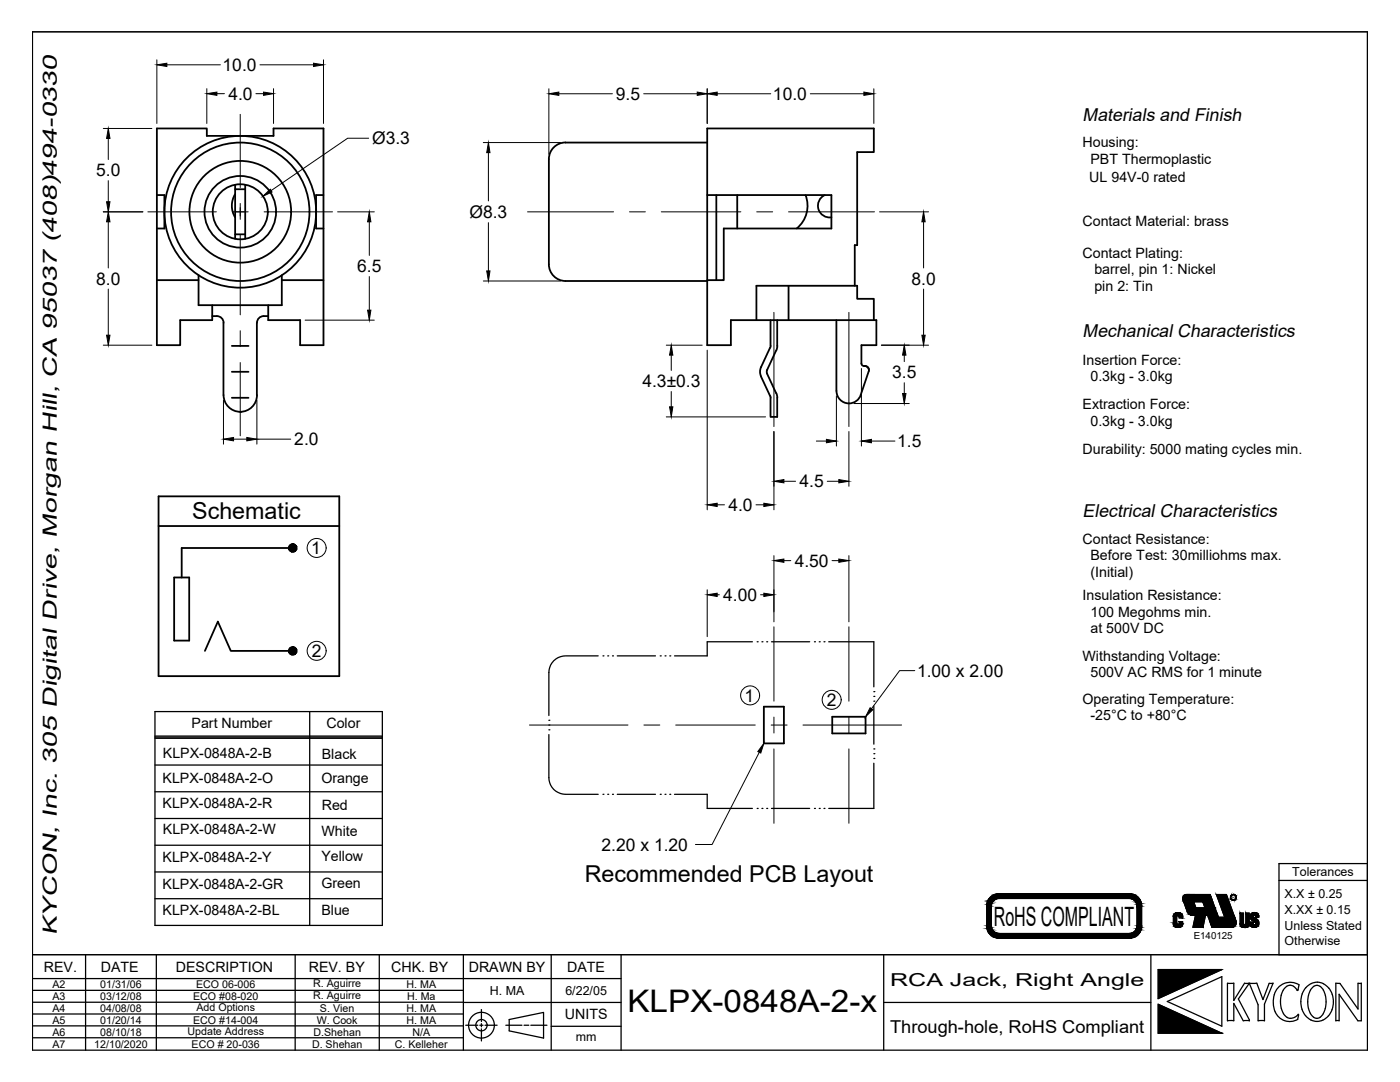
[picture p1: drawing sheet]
<svg xmlns="http://www.w3.org/2000/svg" width="279mm" height="216mm" viewBox="0 0 279 216" stroke-linecap="round" stroke-linejoin="round" font-family="sans-serif">
<!-- layer: DIMENSION -->
<g fill="none" stroke="#000" stroke-width=".2">
<path d="M31.3 11.9v12.7M33.3 12.9h10.7M41.3 17.7v6.9M43.3 18.7h1.5M51.1 18.7h1.5M51.9 12.9h10.7M54.6 17.7v6.9M64.6 11.9v12.7M109.5 17.7v13.1M111.5 18.7h10.7M128.5 18.7h10.6M141.1 17.7v6.9"/>
<path d="M143.1 18.7h10.7M161.7 18.7h10.7M174.4 17.7v6.9M20.6 25.6h9.7M21.6 27.6v4.2M21.6 36v4.3M73.6 27.6h-4.2l-15.3 10.4M96.5 28.4h15.4M97.5 30.5v9.6M20.6 42.3h7.9M21.6 44.3v9.2M21.6 57.7v9.2"/>
<path d="M47.1 42.3h1.7M47.9 41.4v1.7M67.4 42.3h7.3M73.7 44.3v6.7M73.7 55.2v6.7M96.5 56.1h15.4M97.5 44.4v9.7M175.5 42.3h9.8M184.3 44.3v9.2M184.3 57.7v9.2M20.6 68.9h9.7M44.6 79.9v8.7"/>
<path d="M51.3 79.9v8.7M60.9 63.9h13.8M133 68.9h7.1M134 70.9v3M134 78.1v3.1M141.1 69.9v31.8M166.9 79v10M171.9 73.5v15.5M175.9 68.9h9.4M180.5 70.9v1.3M180.5 76.4v2.1M46.6 87.6h2.7"/>
<path d="M51.3 87.6h6.7M133 83.2h19.8M154.5 86.1v15.6M156.4 96h2.4M162.9 88h2M165.1 96h2.3M169.4 86.1v10.9M170.4 80.5h11.1M173.9 88h4.7M141.1 117.7v9.3M143.1 100.7h1.5M143.1 118.7h.5"/>
<path d="M150.9 100.7h1.5M151.8 118.7h.6M154.5 110.9v13.2M156.4 111.9h1.4M166.1 111.9h1.3M169.4 110.9v13.2M182.6 133.8h-3.1l-5.6 7.6M151.5 150.1l-9.4 18.4h-3.3M236.1 179.6l.8 2.3M236.1 179.6a.81 .81 0 0 1 .8-1.1h4.6l1.7 4.5h1.2l-1.7-4.5h2.1l1.9 5.2M238.3 180h1.7l.5 1.1h-1.8zM234.3 182.4a.98 .98 0 0 1 1.2-.2 .98 .98 0 0 1 .5 1h-.7v-.4a.24 .24 0 0 0-.2-.2 .24 .24 0 0 0-.3 .2v1.5a.25 .25 0 0 0 .3 .3 .25 .25 0 0 0 .2-.3v-.4h.7a.95 .95 0 0 1-.7 1.2 .95 .95 0 0 1-1.1-.9v-1.3z"/>
<path d="M236.9 181.9a1.33 1.33 0 0 0 1.7 .7l-.5 2.4h2l.5-2.4h.4l.9 2.4h3.9M246.7 183.7a.96 .96 0 0 1-.9 1.3M247.5 182.2h.7v2.1a.23 .23 0 0 0 .2 .3 .23 .23 0 0 0 .2-.3v-2.1h.7v2a.92 .92 0 0 1-.9 .9 .92 .92 0 0 1-.9-.8zM249.7 182.4a.86 .86 0 0 1 1-.3 .86 .86 0 0 1 .5 .9h-.6a.27 .27 0 0 0-.1-.4 .27 .27 0 0 0-.4 .2l.1 .2a1.56 1.56 0 0 1 1 1.2 .86 .86 0 0 1-.9 .8 .86 .86 0 0 1-.8-1h.6v.2a.28 .28 0 0 0 .1 .3 .28 .28 0 0 0 .4-.1 .28 .28 0 0 0-.1-.4 1.3 1.3 0 0 1-1-1.1z"/>
<circle cx="63.2" cy="109.3" r="1.89"/>
<circle cx="63.2" cy="129.9" r="1.89"/>
<circle cx="149.7" cy="138.8" r="1.89"/>
<circle cx="166" cy="139.6" r="1.89"/>
<circle cx="246.2" cy="179" r=".56"/>
<circle cx="246.2" cy="179" r=".54"/>
</g>
<g fill="#000" stroke="#000" stroke-width=".2">
<path d="M31.3 12.9l2-.3v.7zM41.3 18.7l2-.3v.6zM52.6 18.4l2 .3-2 .3zM62.6 12.6l2 .3-2 .4zM109.5 18.7l2-.3v.6zM139.1 18.4l2 .3-2 .3zM141.1 18.7l2-.3v.6zM172.4 18.4l2 .3-2 .3zM21.6 25.6l.3 2h-.6zM52.5 39.2l1.4-1.4 .4 .5zM97.5 28.4l.3 2.1h-.7zM21.3 40.3h.6l-.3 2z"/>
<path d="M21.6 42.3l.3 2h-.6zM73.7 42.3l.3 2h-.6zM97.1 54.1h.7l-.3 2zM184.3 42.3l.3 2h-.6zM21.3 66.9h.6l-.3 2zM73.4 61.9h.6l-.3 2zM134 68.9l.3 2h-.7zM180.1 78.5h.7l-.3 2zM180.5 68.9l.3 2h-.7zM184 66.9h.6l-.3 2zM44.6 87.6l2-.3v.7zM49.3 87.3l2 .3-2 .4z"/>
<path d="M133.6 81.2h.7l-.3 2zM154.5 96l1.9-.3v.7zM164.9 87.7l2 .3-2 .3zM167.4 95.7l2 .3-2 .4zM171.9 88l2-.3v.6zM141.1 100.7l2-.3v.7zM141.1 118.7l2-.3v.6zM152.4 100.4l2.1 .3-2.1 .4zM152.4 118.4l2.1 .3-2.1 .3zM154.5 111.9l1.9-.4v.7zM167.4 111.5l2 .4-2 .3zM152.4 148.3l-.6 2-.6-.3z"/>
<path d="M173.7 141.2l.5 .4-1.5 1.4zM245.7 178.7l-.1 .1zM245.8 178.6h.1zM246 179.6h.3zM246 178.5h.2zM246.1 178.5h.1zM246.5 179.5v-.1zM246.6 179.3l-.1 .1zM234.8 185h.6zM235 182.1h.3zM235.1 184.6h.9zM248.1 185.1h.6z"/>
<path d="M250.2 185h.1zM250.2 182.1h.3zM250.4 184.6h.8z"/>
<path d="M236.2 180l2.5 1.1-.4-1.1zM236.2 180l2.5 1.1h-2.1z"/>
<path d="M236.9 178.5h4.6zM236.7 178.5h4.8z"/>
<path d="M236.7 178.5h4.8zM236.5 178.5h5z"/>
<path d="M236.5 178.5l5.1 .1zM236.4 178.6h5.2z"/>
<path d="M236.4 178.6l5.2 .1zM236.3 178.7h5.3z"/>
<path d="M236.3 178.7l5.3 .1v-.1zM236.3 178.7l5.3 .1h-5.4z"/>
<path d="M236.2 178.8l5.5 .2-.1-.2zM236.2 178.8l5.5 .2h-5.6z"/>
<path d="M236.1 179l5.6 .1v-.1zM236.1 179l5.6 .1h-5.6z"/>
<path d="M236.1 179.1l5.7 .2-.1-.2zM236.1 179.1l5.7 .2h-5.8z"/>
<path d="M236 179.3l5.9 .1-.1-.1zM236 179.3l5.9 .1h-5.9z"/>
<path d="M236 179.4l5.9 .2v-.2zM236 179.4l5.9 .2h-5.8z"/>
<path d="M236.1 179.6l6 .4-.2-.4zM236.1 179.6l6 .4h-5.9z"/>
<path d="M240 180l2.5 1.1-.4-1.1zM240 180l2.5 1.1h-2z"/>
<path d="M242.7 178.5l3.7 4.5-1.6-4.5zM242.7 178.5l3.7 4.5h-2z"/>
<path d="M245.6 179v.1zM245.6 179v.1z"/>
<path d="M245.6 179.1v.1zM245.6 179.1v.1z"/>
<path d="M245.6 178.9v.1zM245.6 178.9v.1z"/>
<path d="M245.6 179.2l.1 .1zM245.6 179.2l.1 .1z"/>
<path d="M245.6 179.3l.1 .1zM245.6 179.3l.1 .1z"/>
<path d="M245.7 179.4l.1 .1zM245.7 179.4l.1 .1z"/>
<path d="M245.8 179.5h.1zM245.8 179.5h.1z"/>
<path d="M245.9 179.5l.1 .1zM245.9 179.5l.1 .1z"/>
<path d="M246 179.6h.2zM246.1 179.6h.1z"/>
<path d="M246 179.6h.1zM246 179.6h.1z"/>
<path d="M246 179.6h.2zM246 179.6h.2z"/>
<path d="M246.1 178.5h.2zM246 178.5h.3z"/>
<path d="M246.2 178.5h.1zM246.2 178.5h.1z"/>
<path d="M246.2 178.5h.1zM246.2 178.5h.1z"/>
<path d="M246.3 178.5h.1zM246.3 178.5h.1z"/>
<path d="M246.4 178.5l.1 .1zM246.4 178.5l.1 .1z"/>
<path d="M246.5 178.6v.1zM246.5 178.6v.1z"/>
<path d="M246.5 178.7h.1zM246.5 178.7h.1z"/>
<path d="M246.6 178.8h.1zM246.6 178.8h.1z"/>
<path d="M246.7 178.8v.1zM246.7 178.8v.1z"/>
<path d="M246.7 179v.2zM246.7 179v.2z"/>
<path d="M246.7 178.9v.1zM246.7 178.9v.1z"/>
<path d="M234.8 185l.4 .1zM234.9 185.1h.3z"/>
<path d="M234.2 182.8l.6 .1zM234.2 182.8l.6 .1z"/>
<path d="M234.2 182.9l.6 1.3v-1.3zM234.2 182.9l.6 1.3h-.6z"/>
<path d="M234.2 184.2l.6 .1v-.1zM234.2 184.2l.6 .1h-.6z"/>
<path d="M234.2 184.3l.6 .1zM234.2 184.3l.6 .1z"/>
<path d="M234.2 184.4h.7zM234.2 184.4h.7z"/>
<path d="M234.2 182.8h.7zM234.2 182.8h.6z"/>
<path d="M234.2 184.4l.7 .1zM234.2 184.4l.7 .1z"/>
<path d="M234.2 182.7h.7zM234.2 182.7l.7 .1z"/>
<path d="M234.2 182.7h.7zM234.2 182.7h.7z"/>
<path d="M234.2 184.5h.8zM234.2 184.5h.8z"/>
<path d="M234.2 182.6h.8zM234.2 182.6l.7 .1z"/>
<path d="M234.2 184.5l.8 .1zM234.2 184.5l.8 .1z"/>
<path d="M234.2 184.6h.9zM234.2 184.6h.9z"/>
<path d="M234.2 182.6h.9zM234.2 182.6h.8z"/>
<path d="M235 182.1h.4zM234.8 182.1h.6z"/>
<path d="M234.8 182.1l.7 .1zM234.7 182.2h.8z"/>
<path d="M234.7 185h.7zM234.7 185h.7z"/>
<path d="M234.7 182.2h.9zM234.6 182.2h1z"/>
<path d="M234.6 182.2h1zM234.5 182.2h1.1z"/>
<path d="M234.5 182.2l1.2 .1zM234.4 182.3h1.3z"/>
<path d="M234.5 185h1.1zM234.5 185h.9z"/>
<path d="M234.5 185h1.1zM234.5 185h1.1z"/>
<path d="M234.4 182.3h1.4zM234.4 182.3h1.4z"/>
<path d="M234.4 182.3l1.5 .1zM234.4 182.3l1.5 .1h-1.6z"/>
<path d="M234.4 184.9h1.4zM234.4 184.9l1.2 .1z"/>
<path d="M234.4 184.8h1.4zM234.4 184.8l1.4 .1z"/>
<path d="M234.3 182.4h1.6zM234.3 182.4h1.6z"/>
<path d="M234.3 182.4l1.7 .2-.1-.2zM234.3 182.4l1.7 .2h-1.8z"/>
<path d="M234.3 184.7h1.6zM234.3 184.7l1.5 .1z"/>
<path d="M234.2 182.6h1.8zM234.2 182.6h1.8z"/>
<path d="M234.2 182.6h1.8zM234.2 182.6h1.8z"/>
<path d="M235.1 182.6h.9zM235.1 182.6h.9z"/>
<path d="M235.2 182.6l.8 .1zM235.2 182.6l.8 .1z"/>
<path d="M235.2 182.7h.8zM235.2 182.7h.8z"/>
<path d="M234.2 184.6h1.8zM234.2 184.6h1.8z"/>
<path d="M234.2 184.6l1.7 .1 .1-.1zM234.2 184.6l1.7 .1h-1.6zM234.3 184.7h1.6zM234.3 184.7h1.6z"/>
<path d="M235.3 182.7l.7 .1zM235.3 182.7l.7 .1z"/>
<path d="M235.3 182.8h.7zM235.3 182.8h.7z"/>
<path d="M235.2 184.5h.8zM235.1 184.6h.9zM235.1 184.6h.9z"/>
<path d="M235.3 182.8l.7 .1v-.1zM235.3 182.8l.7 .1h-.7z"/>
<path d="M235.3 182.9l.7 .3v-.3zM235.3 182.9l.7 .3h-.7z"/>
<path d="M235.3 183.9l.7 .4v-.4zM235.3 183.9l.7 .4h-.7z"/>
<path d="M235.3 184.3h.7zM235.3 184.3h.7z"/>
<path d="M235.3 184.3l.7 .1zM235.3 184.3l.7 .1z"/>
<path d="M235.3 184.4l.7 .1zM235.3 184.4l.7 .1h-.7zM235.3 184.5h.7zM235.3 184.5h.7z"/>
<path d="M235.3 184.5h.7zM235.3 184.5h.7z"/>
<path d="M238.6 182.6l1.5 2.4 .5-2.4zM238.6 182.6l1.5 2.4h-2z"/>
<path d="M236.6 181.1l6.2 .8-.3-.8zM236.6 181.1l6.2 .8h-5.9z"/>
<path d="M236.9 181.9l5.9 .2v-.2zM236.9 181.9l5.9 .2h-5.8z"/>
<path d="M237 182.1l5.9 .1-.1-.1zM237 182.1l5.9 .1h-5.8z"/>
<path d="M237.1 182.2l5.8 .2v-.2zM237.1 182.2l5.8 .2h-5.7z"/>
<path d="M237.2 182.4l5.8 .1-.1-.1zM237.2 182.4l5.8 .1h-5.6z"/>
<path d="M237.4 182.5h5.6zM237.4 182.5h5.6z"/>
<path d="M237.6 182.5l5.4 .1zM237.6 182.5l5.4 .1z"/>
<path d="M237.7 182.6h5.3zM237.7 182.6h5.3z"/>
<path d="M241 182.6l2.2 .4-.2-.4zM241 182.6l2.2 .4h-2.1z"/>
<path d="M241.9 185h4.1zM241.9 185h3.9z"/>
<path d="M241.9 185h4.2zM241.9 185h4.1z"/>
<path d="M241.8 184.9h4.5zM241.8 184.9l4.3 .1z"/>
<path d="M241.1 183l5.6 .7-.3-.7zM241.1 183l5.6 .7h-5.3z"/>
<path d="M241.8 184.8l4.5 .1 .1-.1zM241.8 184.8l4.5 .1h-4.5z"/>
<path d="M241.7 184.6l4.7 .2 .2-.2zM241.7 184.6l4.7 .2h-4.6z"/>
<path d="M241.7 184.5l4.9 .1 .1-.1zM241.7 184.5l4.9 .1h-4.9z"/>
<path d="M241.4 183.7l5.3 .2v-.2zM241.4 183.7l5.3 .2h-5.2z"/>
<path d="M241.5 183.9l5.2 .2v-.2zM241.5 183.9l5.2 .2h-5.2z"/>
<path d="M241.6 184.3l5.1 .2v-.2zM241.6 184.3l5.1 .2h-5z"/>
<path d="M241.5 184.1l5.2 .2v-.2zM241.5 184.1l5.2 .2h-5.1z"/>
<path d="M248.1 185.1h.5zM248.3 185.1h.3z"/>
<path d="M247.5 182.2l.7 2.1v-2.1zM247.5 182.2l.7 2.1h-.7z"/>
<path d="M247.5 184.3h.7zM247.5 184.3h.7z"/>
<path d="M247.5 184.3l.7 .1zM247.5 184.3l.7 .1z"/>
<path d="M247.5 184.4l.7 .1zM247.5 184.4l.7 .1z"/>
<path d="M247.5 184.5h.7zM247.5 184.5h.7z"/>
<path d="M247.5 184.5l.8 .1zM247.5 184.5l.8 .1z"/>
<path d="M247.5 184.6h.9zM247.5 184.6h.9z"/>
<path d="M248.1 185h.7zM248.1 185l.6 .1z"/>
<path d="M247.9 185h1zM247.9 185h.9z"/>
<path d="M247.9 185h1.1zM247.9 185h1z"/>
<path d="M247.8 184.9h1.2zM247.8 184.9l1.2 .1z"/>
<path d="M247.7 184.9h1.4zM247.7 184.9h1.3z"/>
<path d="M247.6 184.8h1.6zM247.6 184.8l1.5 .1z"/>
<path d="M247.6 184.7h1.6zM247.6 184.7l1.6 .1z"/>
<path d="M247.5 184.6h1.8zM247.5 184.6h1.8z"/>
<path d="M247.5 184.6h1.8zM247.5 184.6l1.7 .1z"/>
<path d="M248.6 184.5l.7 .1zM248.5 184.6h.8zM248.5 184.6h.8zM248.5 184.6h.8z"/>
<path d="M248.5 184.6h.8zM248.4 184.6h.9z"/>
<path d="M248.4 184.6h.9zM248.4 184.6h.9z"/>
<path d="M248.6 184.3l.7 .1zM248.6 184.3l.7 .1z"/>
<path d="M248.6 184.4h.7zM248.6 184.4l.7 .1z"/>
<path d="M248.6 182.2l.7 2v-2zM248.6 182.2l.7 2h-.7z"/>
<path d="M248.6 184.2l.7 .1v-.1zM248.6 184.2l.7 .1h-.7z"/>
<path d="M249.5 184.1h.6zM249.5 184.1h.6z"/>
<path d="M249.5 184.1h.6zM249.5 184.1h.6z"/>
<path d="M249.5 184.1l.6 .1zM249.5 184.1l.6 .1z"/>
<path d="M249.5 184.2h.6zM249.5 184.2h.6z"/>
<path d="M249.5 184.2l.6 .1zM249.5 184.2l.6 .1z"/>
<path d="M249.5 184.3l.6 .1v-.1zM249.5 184.3l.6 .1h-.6z"/>
<path d="M249.5 182.8l.6 .1zM249.5 182.8l.6 .1z"/>
<path d="M249.5 184l.6 .1zM249.5 184l.6 .1z"/>
<path d="M249.5 184.1h.6zM249.5 184.1h.6z"/>
<path d="M249.5 182.8h.6zM249.5 182.8h.6z"/>
<path d="M249.5 182.8h.6zM249.5 182.8h.6z"/>
<path d="M249.5 182.9h.6zM249.5 182.9h.6z"/>
<path d="M249.5 182.9h.6zM249.5 182.9h.6z"/>
<path d="M249.5 182.9l.7 .1zM249.5 182.9l.7 .1z"/>
<path d="M249.5 184.4l.7 .1zM249.5 184.4l.7 .1zM249.5 184.5h.7zM249.5 184.5h.7z"/>
<path d="M249.5 183h.7zM249.5 183h.7z"/>
<path d="M249.5 182.7h.7zM249.5 182.7l.6 .1z"/>
<path d="M249.6 182.6h.6zM249.6 182.6l.6 .1z"/>
<path d="M249.5 183l.9 .2zM249.5 183l.9 .2h-.9z"/>
<path d="M249.5 184.5l.8 .1zM249.5 184.5l.8 .1z"/>
<path d="M249.6 182.6h.7zM249.6 182.6h.6z"/>
<path d="M249.6 182.6h.7zM249.6 182.6h.7z"/>
<path d="M249.5 184.6h.8zM249.5 184.6h.8z"/>
<path d="M249.5 183.2h.9zM249.5 183.2h.9z"/>
<path d="M249.6 183.2l1 .1zM249.6 183.2l1 .1z"/>
<path d="M250.2 182.1h.3zM250.2 182.1h.3z"/>
<path d="M250.1 185h.4zM250.1 185h.2z"/>
<path d="M250.1 185h.4zM250.1 185h.4z"/>
<path d="M250.2 182.1h.4zM250.1 182.1h.5z"/>
<path d="M249.6 183.3h1.1zM249.6 183.3h1.1z"/>
<path d="M250.1 182.1h.6zM250 182.1h.7z"/>
<path d="M249.6 183.3l1.2 .1zM249.6 183.3l1.2 .1z"/>
<path d="M250 185h.7zM250 185h.5z"/>
<path d="M250 182.1l.8 .1zM249.9 182.2h.9z"/>
<path d="M249.9 185h.8zM249.9 185h.8z"/>
<path d="M249.7 183.4l1.2 .1zM249.7 183.4l1.2 .1z"/>
<path d="M249.9 182.2h.9zM249.9 182.2h.9z"/>
<path d="M249.8 184.9h1zM249.8 184.9l.9 .1z"/>
<path d="M249.9 182.2l1 .1zM249.8 182.3h1.1z"/>
<path d="M249.8 184.9h1.1zM249.8 184.9h1z"/>
<path d="M249.7 183.5l1.3 .1zM249.7 183.5l1.3 .1z"/>
<path d="M249.8 182.3h1.2zM249.8 182.3h1.2z"/>
<path d="M249.7 184.8h1.3zM249.7 184.8l1.2 .1z"/>
<path d="M249.7 182.3l1.3 .1zM249.7 182.3l1.3 .1z"/>
<path d="M249.8 183.6h1.3zM249.8 183.6h1.3z"/>
<path d="M249.7 184.8h1.3zM249.7 184.8h1.3z"/>
<path d="M249.7 182.4l1.4 .1zM249.7 182.4l1.4 .1h-1.5z"/>
<path d="M249.9 183.6l1.2 .1zM249.9 183.6l1.2 .1z"/>
<path d="M249.6 182.5h1.5zM249.6 182.5h1.5z"/>
<path d="M249.6 184.7l1.4 .1 .1-.1zM249.6 184.7l1.4 .1h-1.3z"/>
<path d="M249.6 182.5l1.5 .1zM249.6 182.5l1.5 .1z"/>
<path d="M250 183.7h1.1zM250 183.7h1.1z"/>
<path d="M250.1 183.7l1.1 .2-.1-.2zM250.1 183.7l1.1 .2h-.9z"/>
<path d="M249.6 184.7h1.5zM249.6 184.7h1.5z"/>
<path d="M250.3 182.6h.9zM250.3 182.6h.9z"/>
<path d="M250.4 182.6h.8zM250.4 182.6h.8z"/>
<path d="M250.4 182.6h.8zM250.4 182.6h.8z"/>
<path d="M250.4 184.5l.8 .1zM250.4 184.6h.8zM250.4 184.6h.8z"/>
<path d="M249.5 184.6l1.6 .1 .1-.1zM249.5 184.6l1.6 .1h-1.5z"/>
<path d="M250.5 182.6l.7 .2v-.2zM250.5 182.6l.7 .2z"/>
<path d="M250.5 182.8h.7zM250.5 182.8h.7z"/>
<path d="M250.3 183.9h.9zM250.3 183.9h.9z"/>
<path d="M250.3 183.9l.9 .1v-.1zM250.3 183.9l.9 .1h-.7z"/>
<path d="M250.5 184.4l.7 .1zM250.5 184.5h.7z"/>
<path d="M250.5 184.5h.7zM250.4 184.5h.8z"/>
<path d="M250.6 182.8l.6 .1zM250.6 182.8l.6 .1z"/>
<path d="M250.6 182.9l.6 .1v-.1zM250.6 182.9l.6 .1h-.6z"/>
<path d="M250.6 183h.6zM250.6 183h.6z"/>
<path d="M250.6 183h.6zM250.6 183h.6z"/>
<path d="M250.5 184l.7 .1zM250.5 184l.7 .1z"/>
<path d="M250.5 184.1l.7 .1zM250.5 184.1l.7 .1z"/>
<path d="M250.6 184.2h.6zM250.6 184.2h.6z"/>
<path d="M250.6 184.2l.6 .1zM250.6 184.2l.6 .1z"/>
<path d="M250.6 184.3l.6 .1zM250.6 184.3l.6 .1zM250.6 184.4h.6zM250.6 184.4h.6z"/>
<path d="M250.6 184.4h.6zM250.6 184.4h.6z"/>
</g>
<!-- layer: PART -->
<g fill="none" stroke="#000" stroke-width=".36">
<path d="M31.3 38.9h1.5v6.7h-1.5M46.9 36.9v10.8M46.9 37.8h2M46.9 38.7a4.4 4.4 0 0 0 0 4.7M48.9 36.9v10.8M64.6 38.9h-1.5v6.7h1.5M141.1 28.4h-28.2a3.3 3.3 0 0 0-3.4 3.4v20.9a3.3 3.3 0 0 0 3.4 3.4h28.2M141.1 38.9h24.8v6.7h-21.5v10.3h-3.3M143 38.9v17M147.1 38.9v6.7M160.8 38.9a5.8 5.8 0 0 1-1.8 6.7M164.6 38.9a2.34 2.34 0 0 0-1.3 2.8 2.34 2.34 0 0 0 2.6 1.7"/>
<path d="M31.3 55.9h8.3M39.6 54.9v6h16.6v-6M46.9 46.8h2M56.2 55.9h8.4M157.4 57v6.9M170.6 57v-8.1h.5v-18.5h3.3v-4.8h-33.3v43.3h4.8v-5h29v5h-3v3.6l.3 .5h.2M42.4 60.9v3h-6.4v5h-4.7v-43.3h10v1.5h13.3v-1.5h10v43.3h-4.7v-5h-6.4v-3M42.4 63.1a1.77 1.77 0 0 1 2.2 .9v14.8a3.3 3.3 0 0 0 3.4 3.4 3.3 3.3 0 0 0 3.3-3.4v-14.4a1.37 1.37 0 0 1 1.3-1.3h.9M46.3 79.4h3.3M46.3 69h3.3M46.3 74.2h3.3M151 63.9v-6.9h20.1v2.6h3.3v4.3"/>
<path d="M151.9 75.1l1.8 3.9M151.9 73.3l-.2 .7 .2 1.1M153.7 69.4l-1.8 3.9M153.7 79l.1 .4M153.8 63.9v5.1M153.8 69l-.1 .4M154.9 78.4l.2 .6v4.2h-1.3v-3.8M155.1 63.9v5.4l-2.1 4.8 .1 .4 1.8 4M166.9 63.9v14.1a2.49 2.49 0 0 0 2.1 2.5 2.49 2.49 0 0 0 2.8-1.7M172.4 73h.2M172.6 73a.84 .84 0 0 1 .8 1.1l-1.6 4.7M172.6 73a.84 .84 0 0 1 .8 .9"/>
<path d="M31.6 99h36.1v35.9h-36.1zM31.6 105h36.1M34.8 115.2h3v12.6h-3zM58.4 109.3h-22.1v5.9M40.9 129.9l2.6-5.9 2.6 5.9h12.3M152.4 141h4v7.3h-4zM166.1 143h6.6v3.3h-6.6z"/>
<circle cx="48" cy="42.3" r="13.8"/>
<circle cx="48" cy="42.3" r="15.1"/>
<circle cx="48" cy="42.3" r="10.2"/>
<circle cx="48" cy="42.3" r="7.1"/>
<circle cx="48" cy="42.3" r="5.5"/>
</g>
<g fill="#000" stroke="#000" stroke-width=".2">
<path d="M57.6 109.1v.2h.8zM57.6 109.3h.8l-.8 .3zM57.6 109.6l.1 .2 .7-.5z"/>
<path d="M57.7 109.8l.2 .2 .5-.7zM58.4 109.3l-.2 .8-.3-.1zM58.4 109.3l-.2 .8 .2 .1z"/>
<path d="M57.9 108.7l.5 .6-.2-.8zM57.9 108.7l.5 .6-.7-.4zM57.7 108.9l-.1 .2 .8 .2z"/>
<path d="M58.4 109.3v.9l.3-.1zM58.4 109.3l.5 .7-.2 .1zM58.4 109.3l.5 .7 .2-.2z"/>
<path d="M58.7 108.5l-.3 .8 .5-.6zM58.4 108.5h.3l-.3 .8zM58.2 108.5l.2 .8v-.8z"/>
<path d="M58.4 109.3l.7 .5 .1-.2zM58.4 109.3h.8v.3z"/>
<path d="M58.4 109.3h.8v-.2zM58.4 109.3l.7-.4 .1 .2zM58.9 108.7l-.5 .6 .7-.4z"/>
<path d="M57.6 129.6v.3h.8zM57.6 129.9h.8l-.8 .2zM57.6 130.1l.1 .3 .7-.5z"/>
<path d="M57.7 130.4l.2 .2 .5-.7zM58.4 129.9l-.2 .8-.3-.1zM58.4 129.9l-.2 .8h.2z"/>
<path d="M57.9 129.2l.5 .7-.2-.8zM57.9 129.2l.5 .7-.7-.5zM57.7 129.4l-.1 .2 .8 .3z"/>
<path d="M58.4 129.9v.8h.3zM58.4 129.9l.5 .7-.2 .1zM58.4 129.9l.5 .7 .2-.2z"/>
<path d="M58.7 129.1l-.3 .8 .5-.7zM58.4 129.1h.3l-.3 .8zM58.2 129.1l.2 .8v-.8z"/>
<path d="M58.4 129.9l.7 .5 .1-.3zM58.4 129.9h.8v.2z"/>
<path d="M58.4 129.9h.8v-.3zM58.4 129.9l.7-.5 .1 .2zM58.9 129.2l-.5 .7 .7-.5z"/>
</g>
<!-- layer: CENTER -->
<g fill="none" stroke="#000" stroke-width=".2">
<path d="M47.9 22.8v14.6M29.5 42.3h13.7M46.4 42.3h3.1M47.9 40.6v3.2M47.9 46.9v15.9M52.7 42.3h13.7M105.3 42.3h17.1M125.6 42.3h3.2M132 42.3h15.8M151 42.3h3.2M157.4 42.3h17.1M47.9 66v3.2"/>
<path d="M47.9 72.3v14.7M154.5 62.3v22.8M169.4 62.3v22.8M154.5 125.1v14.8M169.4 125.1v14.8M105.7 144.7h19.6M128.5 144.7h3.2M134.9 144.7h15.8M153.9 144.7h3.2M154.5 143.1v3.2M154.5 149.4v14.9M160.3 144.7h19.6"/>
<path d="M169.4 143.1v3.2M169.4 149.4v14.9"/>
</g>
<!-- layer: PART -->
<circle cx="47.9" cy="82.2" r=".18" fill="#000"/>
<!-- layer: PCB LAYOUT OUTLINE -->
<g fill="none" stroke="#000" stroke-width=".25">
<path d="M119.4 130.9h-6.5a3.3 3.3 0 0 0-3.4 3.3v8.6M120.3 130.9h.1M121.3 130.9h.1M122.2 130.9h.1M123.2 130.9h7.6M131.8 130.9h.1M132.7 130.9h.1M133.7 130.9h.1M150.2 128.1h-9.1v2.8h-6.5M151.1 128.1h.1M152.1 128.1h.1M153 128.1h.1"/>
<path d="M154 128.1h7.6M162.5 128.1h.1M163.5 128.1h.1M164.4 128.1h.1M165.4 128.1h9v9M174.4 138h.1M174.4 139h.1M174.4 139.9h.1M109.5 143.7h.1M109.5 144.7h.1M109.5 145.6h.1M109.5 146.6v8.6a3.3 3.3 0 0 0 3.4 3.3h6.5"/>
<path d="M120.3 158.5h.1M121.3 158.5h.1M122.2 158.5h.1M123.2 158.5h7.6M131.8 158.5h.1M132.7 158.5h.1M133.7 158.5h.1M134.6 158.5h6.5v2.8h9.1M174.4 149.4h.1M174.4 150.4h.1M174.4 151.3h.1M174.4 152.3v9h-9"/>
<path d="M174.4 140.9v7.6M151.1 161.3h.1M152.1 161.3h.1M153 161.3h.1M154 161.3h7.6M162.5 161.3h.1M163.5 161.3h.1M164.4 161.3h.1"/>
</g>
<!-- layer: BORDER -->
<g fill="none" stroke="#000" stroke-width=".25">
<path d="M6.5 6.4v203.2h266.4v-203.2M30.9 142h45.4v42.7h-45.4zM30.9 146.9h45.4M30.9 158h45.4M30.9 147.3h45.4M30.9 152.7h45.4M30.9 147.1h45.4M61.8 142v42.7M30.9 163.3h45.4M30.9 168.7h45.4M30.9 174h45.4M30.9 179.3h45.4"/>
<path d="M197.8 178.9l1-.5 .6-.1h26a2.41 2.41 0 0 1 2.4 2.5l.1 4a2.44 2.44 0 0 1-2.5 2.4h-26a2.44 2.44 0 0 1-2.5-2.4v-4a2.44 2.44 0 0 1 .9-1.9zM255.2 175.7h17.7M272.9 172.3h-17.7v18.2M6.5 190.5h266.4M6.5 197.6h86M6.5 195.3h117.5M6.5 200h86M17.1 190.5v19.1M31.2 190.5v19.1M58.9 190.5v19.1M75.7 190.5v19.1M92.5 190.5v19.1"/>
<path d="M110 190.5v19.1M124 190.5v19.1M176.4 190.5v19.1M197.8 180.8v4M197.9 180.8a1.49 1.49 0 0 1 1.4-1.5h26.1a1.49 1.49 0 0 1 1.5 1.5v4a1.52 1.52 0 0 1-1.5 1.5l-26-.1a1.49 1.49 0 0 1-1.5-1.4M229.7 190.5v19.1M231.1 193.5h12.7l-12.7 5.8zM233 199.8l10.8-4.9v9.9zM243.8 193.5h.1M245 196.2h1.2v3.4l2.2-3.4h.9l-2.2 3.1 2.2 4.4h-1.2l-1.9-3.5v3.5h-1.2zM253.3 196.2l-1.2 3.3-1.3-3.3h-1.5l1.8 4.3v3.2M254.1 196.2l-1.8 4.2 .1 3.3h-1.3"/>
<path d="M254.1 196.2h-.8M255.7 198.6a5 5 0 0 0 .4 3.6M258.2 196.8a1.66 1.66 0 0 0-2.3 1.3l-.2 .5M258.2 196.8l.7 .8M258.9 197.6h.1l.3-1.1a3.4 3.4 0 0 0-5.2 3.1l.1 1.2 .3 1.1M260.6 197.1a4.6 4.6 0 0 0-.8 4.3M263.5 196.8a1.52 1.52 0 0 0-2.2 1.3 4.6 4.6 0 0 0 .9 4.9 1.32 1.32 0 0 0 1.9-.8M263.5 196.8a4.7 4.7 0 0 1 .6 5.4M264.1 196.3l1.1 .9M264.1 196.3a2.86 2.86 0 0 0-3.5 .8M265.2 197.1l.7 1.3M265.9 198.4a4.6 4.6 0 0 1-.8 4.3"/>
<path d="M271 196.2v5.1l-3.6-5.1h-.8v7.5h.6l.1-5.3 3.7 5.3h.7v-7.5M271.7 196.2h-.6M6.5 207.1h86M6.5 204.7h86M6.5 202.3h86M92.5 200h31.5M92.9 204.6h2.5M95.8 204.6h.6M96.1 201.4v2.4M96.1 204.3v.6M96.1 205.3v2.4M96.8 204.6h2.4"/>
<path d="M100.9 204.6h3.3M101.6 203.4l6.9-1.4v5.1l-6.9-1.4zM104.6 204.6h.9M105.9 204.6h3.3M110 204.8h14M231.1 200.4l12.7 5.8h-12.7zM243.8 206.2h.1M254.5 201.9a3.1 3.1 0 0 0 4.5 1.5l.2-.9-.1-.1a1.74 1.74 0 0 1-2.3 .6M256.1 202.2l.7 .8M259.9 201.4a3.6 3.6 0 0 0 1.7 2.1M265.1 202.7a2.86 2.86 0 0 1-3.5 .8"/>
<circle cx="96.1" cy="204.6" r="2.57"/>
<circle cx="96.1" cy="204.6" r="1.13"/>
</g>
<!-- layer: CK_LEVEL_1 -->
<path d="M6.5 6.4h266.4M176.4 200h53.3" fill="none" stroke="#000" stroke-width=".25"/>
<!-- layer: BORDER -->
<path d="M6.5 6.4h266.4v184.1h-266.4z" fill="none" stroke="#000" stroke-width=".2"/>
<g fill="#000" stroke="#000" stroke-width=".2">
<path d="M231.1 193.5h12.7l-12.7 5.8zM231.1 200.4l12.7 5.8h-12.7z"/>
<path d="M197.1 179.9l.9 .3 .1-.3zM197.1 179.9l.9 .3h-1z"/>
<path d="M197.2 179.7l.9 .2 .2-.2zM197.2 179.7l.9 .2h-1zM197.1 179.9h1zM197.1 179.9h1z"/>
<path d="M197.2 179.6l1.1 .1 .2-.1zM197.2 179.6l1.1 .1h-1.1z"/>
<path d="M197.3 179.5h1.2zM197.3 179.5l1.2 .1z"/>
<path d="M197.4 179.4l1.1 .1 .3-.1zM197.4 179.4l1.1 .1h-1.2z"/>
<path d="M197.4 179.3h1.7zM197.4 179.3l1.4 .1h-1.4z"/>
<path d="M197.4 179.3h1.9zM197.4 179.3h1.7z"/>
<path d="M199.3 178.3l26.5 .1zM198.9 178.4h26.9z"/>
<path d="M198.9 178.4l27.3 .1-.4-.1zM198.5 178.5l.4-.1 27.3 .1z"/>
<path d="M198.5 178.5l28.1 .2-.4-.2zM198.1 178.7l.4-.2 28.1 .2z"/>
<path d="M198.1 178.7l28.9 .2-.4-.2zM197.8 178.9l.3-.2 28.9 .2z"/>
<path d="M197.8 178.9l29.5 .3-.3-.3zM197.8 178.9l29.5 .3h-29.8z"/>
<path d="M197.5 179.2l29.8 .1zM197.5 179.2l29.8 .1z"/>
<path d="M225.4 179.3h1.9zM225.4 179.3h1.9z"/>
<path d="M225.7 179.3l1.7 .1zM225.7 179.3l1.7 .1z"/>
<path d="M225.9 179.4l1.6 .1-.1-.1zM225.9 179.4l1.6 .1z"/>
<path d="M226.1 179.5l1.4 .1zM226.1 179.5l1.4 .1z"/>
<path d="M226.3 179.6h1.2zM226.3 179.6h1.2z"/>
<path d="M226.4 179.6l1.2 .2-.1-.2zM226.4 179.6l1.2 .2h-1.1z"/>
<path d="M226.5 179.8l1.2 .1-.1-.1zM226.5 179.8l1.2 .1h-1.1z"/>
<path d="M226.6 179.9l1.1 .1zM226.6 179.9l1.1 .1z"/>
<path d="M196.9 180.8l.9 4v-4zM196.9 180.8l.9 4h-.9z"/>
<path d="M196.9 184.8l1 .2-.1-.2zM196.9 184.8l1 .2h-1z"/>
<path d="M196.9 180.5l.9 .3 .1-.3zM196.9 180.5l.9 .3h-.9z"/>
<path d="M196.9 185l1 .2v-.2zM196.9 185l1 .2h-.9z"/>
<path d="M197 180.4l.9 .1v-.1zM197 180.4l.9 .1h-1z"/>
<path d="M197 185.2l.9 .1v-.1zM197 185.2l.9 .1h-.9z"/>
<path d="M197 185.3l1.1 .2-.2-.2zM197 185.3l1.1 .2h-1.1z"/>
<path d="M197 180.2l.9 .2 .1-.2zM197 180.2l.9 .2h-.9z"/>
<path d="M197 185.5l1.1 .1zM197 185.5l1.1 .1z"/>
<path d="M197.1 185.6l1.1 .1-.1-.1zM197.1 185.6l1.1 .1h-1.1z"/>
<path d="M197.1 185.7l1.3 .2-.2-.2zM197.1 185.7l1.3 .2h-1.2z"/>
<path d="M197.2 185.9l1.3 .1zM197.2 185.9l1.3 .1z"/>
<path d="M197.2 186l1.4 .1zM197.2 186l1.4 .1z"/>
<path d="M197.3 186.1l1.5 .1zM197.3 186.1l1.5 .1h-1.4z"/>
<path d="M197.4 186.2h1.7zM197.4 186.2h1.7z"/>
<path d="M197.4 186.2l1.9 .1zM197.4 186.2l1.9 .1z"/>
<path d="M198.9 187.2h26.9zM198.9 187.2h26.5z"/>
<path d="M198.5 187l27.3 .2 .4-.2zM198.5 187l27.3 .2h-26.9z"/>
<path d="M198.1 186.9l28.1 .1 .4-.1zM198.1 186.9l28.1 .1h-27.7z"/>
<path d="M197.8 186.6l28.8 .3 .4-.3zM197.8 186.6l28.8 .3h-28.5z"/>
<path d="M197.5 186.3l29.5 .3 .3-.3zM197.5 186.3l29.5 .3h-29.2z"/>
<path d="M197.4 186.3h29.9zM197.4 186.3h29.9z"/>
<path d="M225.7 186.2h1.6zM225.4 186.3h1.9z"/>
<path d="M225.9 186.2h1.5zM225.7 186.2h1.6z"/>
<path d="M226.1 186.1l1.3 .1 .1-.1zM225.9 186.2l.2-.1 1.3 .1z"/>
<path d="M226.3 186h1.2zM226.1 186.1h1.4z"/>
<path d="M226.4 185.9h1.1zM226.3 186h1.2z"/>
<path d="M226.5 185.7l1 .2 .1-.2zM226.5 185.7l1 .2h-1.1z"/>
<path d="M226.6 185.6l1 .1 .1-.1zM226.6 185.6l1 .1h-1.1z"/>
<path d="M226.7 180l1.1 .3-.1-.3zM226.7 180l1.1 .3h-1z"/>
<path d="M226.7 185.5h1zM226.7 185.5l1 .1h-1.1z"/>
<path d="M226.8 180.3l1 .1v-.1zM226.8 180.3l1 .1h-1z"/>
<path d="M226.8 185.3l.9 .2 .1-.2zM226.8 185.3l.9 .2h-1z"/>
<path d="M226.8 180.4l1 .1v-.1zM226.8 180.4l1 .1h-.9z"/>
<path d="M226.8 185.2l1 .1v-.1zM226.8 185.2l1 .1h-1z"/>
<path d="M226.9 180.5l.9 .3v-.3zM226.9 180.5l.9 .3h-.9z"/>
<path d="M226.9 185l.9 .2v-.2zM226.9 185l.9 .2h-1z"/>
<path d="M226.9 180.8l.9 4v-4zM226.9 180.8l.9 4h-.9z"/>
<path d="M226.9 184.8l.9 .2v-.2zM226.9 184.8l.9 .2h-.9z"/>
</g>
<text font-size="6.2" x="125.2" y="202">KLPX-0848A-2-x</text>
<text font-size="5.3" x="198.4" y="184.7">RoHS COMPLIANT</text>
<g font-size="4.6">
<text x="38.4" y="103.5">Schematic</text>
<text x="116.7" y="176">Recommended PCB Layout</text>
</g>
<text font-size="4" x="11.4" y="186.6" transform="rotate(-90 11.4 186.6)">KYCON, Inc. 305 Digital Drive, Morgan Hill, CA 95037 (408)494-0330</text>
<g font-size="3.6">
<text x="216" y="24.2">Materials and Finish</text>
<text x="216" y="67.2">Mechanical Characteristics</text>
<text x="216" y="103.2">Electrical Characteristics</text>
</g>
<g font-size="3.5">
<text x="44.4" y="14.2">10.0</text>
<text x="45.6" y="19.9">4.0</text>
<text x="122.9" y="19.9">9.5</text>
<text x="154.3" y="19.9">10.0</text>
<text x="74.3" y="28.8">Ø3.3</text>
<text x="19.2" y="35.2">5.0</text>
<text x="93.7" y="43.5">Ø8.3</text>
<text x="19.2" y="56.8">8.0</text>
<text x="71.3" y="54.3">6.5</text>
<text x="181.9" y="56.8">8.0</text>
<text x="128.2" y="77.3">4.3±0.3</text>
<text x="178.1" y="75.5">3.5</text>
<text x="58.7" y="88.9">2.0</text>
<text x="179.1" y="89.2">1.5</text>
<text x="145.4" y="102">4.0</text>
<text x="159.6" y="97.3">4.5</text>
<text x="62.1" y="110.6">1</text>
<text x="158.6" y="113.1">4.50</text>
<text x="144.3" y="119.9">4.00</text>
<text x="62.2" y="131.1">2</text>
<text x="183" y="135">1.00 x 2.00</text>
<text x="148.6" y="140">1</text>
<text x="165" y="140.9">2</text>
<text x="120.1" y="169.7">2.20 x 1.20</text>
<text x="177.7" y="196.8">RCA Jack, Right Angle</text>
<text x="177.6" y="206.1">Through-hole, RoHS Compliant</text>
</g>
<g font-size="2.8">
<text x="216" y="29.4">Housing:</text>
<text x="217.6" y="32.7">PBT Thermoplastic</text>
<text x="217.4" y="36.3">UL 94V-0 rated</text>
<text x="216" y="45.1">Contact Material: brass</text>
<text x="216" y="51.4">Contact Plating:</text>
<text x="218.4" y="54.7">barrel, pin 1: Nickel</text>
<text x="218.4" y="58">pin 2: Tin</text>
<text x="216" y="72.8">Insertion Force:</text>
<text x="217.6" y="76.1">0.3kg - 3.0kg</text>
<text x="216" y="81.7">Extraction Force:</text>
<text x="217.6" y="85">0.3kg - 3.0kg</text>
<text x="216" y="90.6">Durability: 5000 mating cycles min.</text>
<text x="216" y="108.5">Contact Resistance:</text>
<text x="217.6" y="111.8">Before Test: 30milliohms max.</text>
<text x="216" y="119.7">Insulation Resistance:</text>
<text x="217.6" y="115.1">(Initial)</text>
<text x="217.6" y="123">100 Megohms min.</text>
<text x="216" y="131.8">Withstanding Voltage:</text>
<text x="217.6" y="126.3">at 500V DC</text>
<text x="217.6" y="135.1">500V AC RMS for 1 minute</text>
<text x="216" y="140.5">Operating Temperature:</text>
<text x="217.6" y="143.7">-25°C to +80°C</text>
<text x="38.2" y="145.4">Part Number</text>
<text x="65.2" y="145.4">Color</text>
<text x="32.5" y="151.3">KLPX-0848A-2-B</text>
<text x="64.2" y="151.5">Black</text>
<text x="32.4" y="161.2">KLPX-0848A-2-R</text>
<text x="32.4" y="156.3">KLPX-0848A-2-O</text>
<text x="64.1" y="156.3">Orange</text>
<text x="64.2" y="161.6">Red</text>
<text x="32.5" y="166.5">KLPX-0848A-2-W</text>
<text x="64.1" y="166.8">White</text>
<text x="32.4" y="172">KLPX-0848A-2-Y</text>
<text x="64.1" y="171.9">Yellow</text>
<text x="32.4" y="177.3">KLPX-0848A-2-GR</text>
<text x="64.1" y="177.2">Green</text>
<text x="32.4" y="182.6">KLPX-0848A-2-BL</text>
<text x="64.1" y="182.5">Blue</text>
<text x="8.8" y="193.9">REV.</text>
<text x="20.1" y="194">DATE</text>
<text x="35.1" y="194">DESCRIPTION</text>
<text x="61.6" y="194">REV. BY</text>
<text x="78.1" y="194">CHK. BY</text>
<text x="93.6" y="194">DRAWN BY</text>
<text x="113.2" y="194">DATE</text>
<text x="112.8" y="203.3">UNITS</text>
</g>
<g font-size="2.5">
<text x="256.4" y="179.3">X.X ± 0.25</text>
<text x="257.9" y="174.8">Tolerances</text>
<text x="256.4" y="182.4">X.XX ± 0.15</text>
<text x="256.4" y="185.5">Unless Stated</text>
<text x="256.4" y="188.5">Otherwise</text>
<text x="97.8" y="198.5">H. MA</text>
<text x="112.8" y="198.5">6/22/05</text>
<text x="114.9" y="207.8">mm</text>
</g>
<g font-size="2.1">
<text x="10.5" y="197.2">A2</text>
<text x="20" y="197.2">01/31/06</text>
<text x="39.1" y="197.2">ECO 06-006</text>
<text x="62.5" y="197">R. Aguirre</text>
<text x="81.1" y="197.2">H. MA</text>
<text x="10.5" y="199.5">A3</text>
<text x="10.5" y="201.9">A4</text>
<text x="20" y="199.6">03/12/08</text>
<text x="20" y="201.9">04/08/08</text>
<text x="38.5" y="199.6">ECO #08-020</text>
<text x="39.2" y="201.7">Add Options</text>
<text x="62.5" y="199.3">R. Aguirre</text>
<text x="63.9" y="201.9">S. Vien</text>
<text x="81.1" y="201.9">H. MA</text>
<text x="81.2" y="199.5">H. Ma</text>
<text x="10.5" y="209.1">A7</text>
<text x="10.5" y="204.3">A5</text>
<text x="10.5" y="206.8">A6</text>
<text x="18.8" y="209.1">12/10/2020</text>
<text x="20" y="204.3">01/20/14</text>
<text x="20" y="206.8">08/10/18</text>
<text x="37.4" y="206.5">Update Address</text>
<text x="38.2" y="209.1">ECO # 20-036</text>
<text x="38.5" y="204.3">ECO #14-004</text>
<text x="62.3" y="209.1">D. Shehan</text>
<text x="62.6" y="206.8">D.Shehan</text>
<text x="63.2" y="204.3">W. Cook</text>
<text x="78.8" y="209.1">C. Kelleher</text>
<text x="81.1" y="204.3">H. MA</text>
<text x="82.3" y="206.8">N/A</text>
</g>
<text font-size="1.9" x="238.2" y="187.3">E140125</text>
<text font-size=".9" x="245.8" y="179.4">R</text>
</svg>
